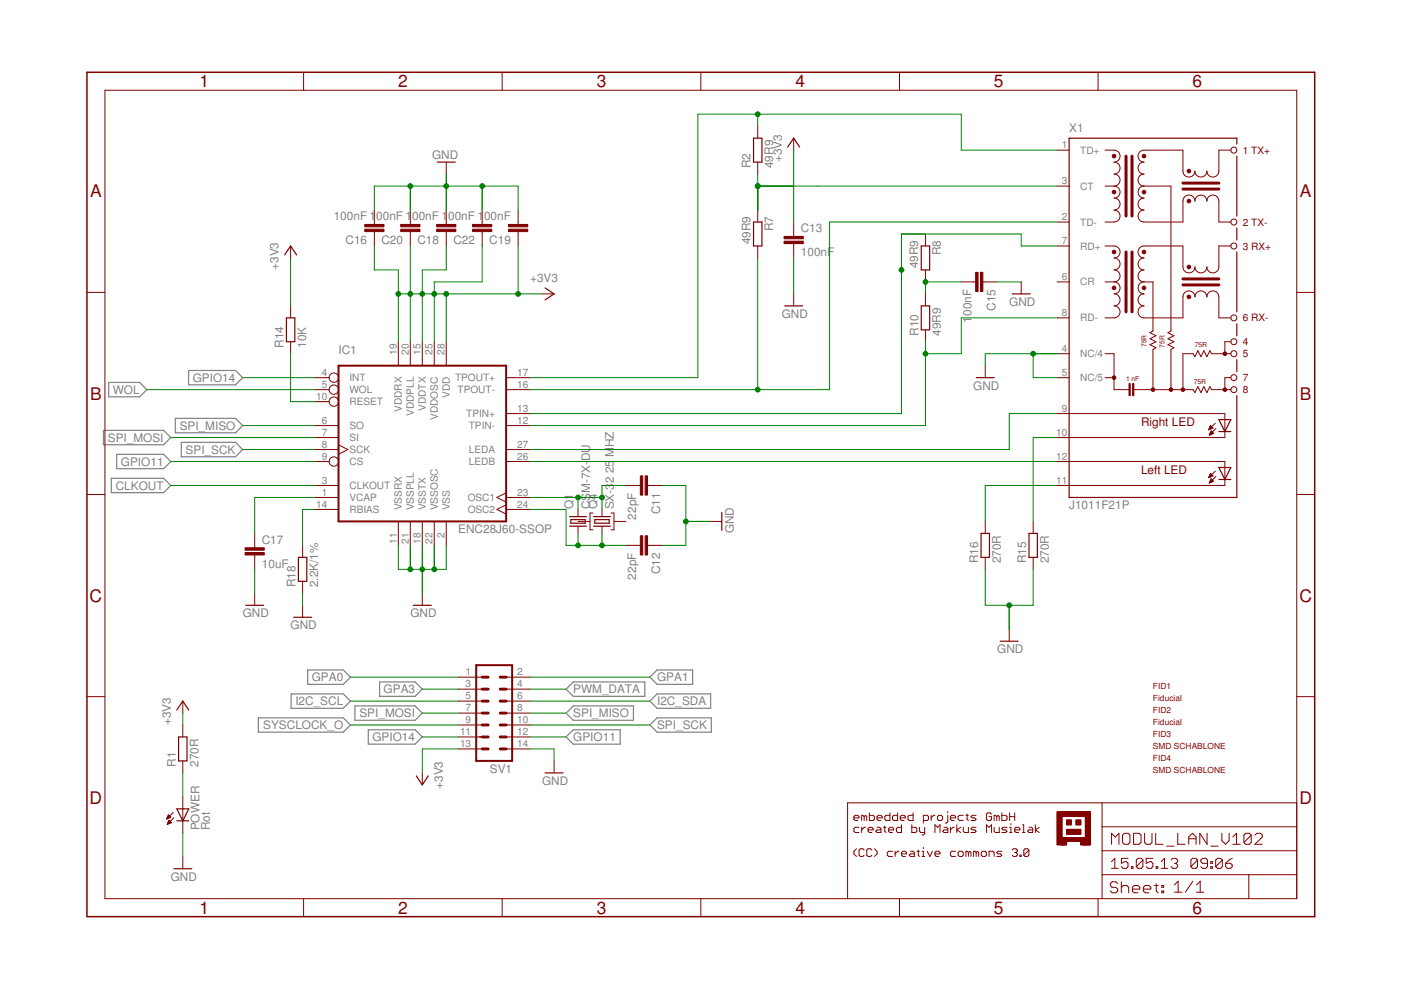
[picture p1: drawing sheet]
<svg xmlns="http://www.w3.org/2000/svg" width="297mm" height="210mm" viewBox="0 0 297 210" stroke-linecap="round" stroke-linejoin="round" font-family="sans-serif">
<g fill="none" stroke="#808080" stroke-width=".25">
<path d="M40 78.5h9.9l1.6 1.6-1.6 1.5h-9.9zM21.9 91.2h12.8l1.5 1.6-1.5 1.5h-12.8zM23.1 81.1h6.5l1.5 1.5-1.5 1.5h-6.5zM24.7 96.3h10l1.5 1.6-1.5 1.5h-10zM37.2 88.7h12.7l1.6 1.5-1.6 1.6h-12.7zM38.4 93.8h11.5l1.6 1.5-1.6 1.5h-11.5zM23.6 101.4h11.1l1.5 1.5-1.5 1.6h-11.1zM54.8 152.2h18l1.5 1.5-1.5 1.5h-18zM61.7 147.1h11.1l1.5 1.6-1.5 1.5h-11.1zM65.2 142h7.6l1.5 1.6-1.5 1.5h-7.6zM75.2 149.7h12.8l1.5 1.5-1.5 1.5h-12.8zM78.1 154.7h9.9l1.5 1.6-1.5 1.5h-9.9z"/>
<path d="M80.5 144.6h7.5l1.5 1.5-1.5 1.5h-7.5zM120 151.2l1.5-1.5h12.8v3h-12.8zM120 156.3l1.5-1.6h10v3.1h-10zM120 146.1l1.5-1.5h15.2v3h-15.2zM137.8 153.7l1.5-1.5h11.5v3h-11.5zM137.8 143.6l1.5-1.6h7.6v3.1h-7.6zM137.8 148.7l1.5-1.6h11.4v3.1h-11.4z"/>
</g>
<g fill="none" stroke="#800000" stroke-width=".21">
<path d="M22.2 19.1h252.7v171.4h-252.7zM64.4 15.3v3.8M106.5 15.3v3.8M148.6 15.3v3.8M190.7 15.3v3.8M232.8 15.3v3.8M94.6 34.4v2.5M160.7 26.8v2.5M160.7 34.4v2.5M168.3 29.3v2.5M224.1 39.5h2.6M224.1 31.8h2.6"/>
<path d="M234.3 31.8h1.9a1.27 1.27 0 0 1 1.3 1.3 1.27 1.27 0 0 1-1.3 1.3 1.27 1.27 0 0 1 1.3 1.2 1.27 1.27 0 0 1-1.3 1.3 1.27 1.27 0 0 1 1.3 1.3 1.27 1.27 0 0 1-1.3 1.3M234.3 39.5h1.9M236.2 39.5a1.27 1.27 0 0 1 1.3 1.2 1.27 1.27 0 0 1-1.3 1.3 1.27 1.27 0 0 1 1.3 1.3 1.27 1.27 0 0 1-1.3 1.2 1.27 1.27 0 0 1 1.3 1.3 1.27 1.27 0 0 1-1.3 1.3h-1.9M242.5 39.5a1.27 1.27 0 0 0-1.2 1.2 1.27 1.27 0 0 0 1.2 1.3 1.27 1.27 0 0 0-1.2 1.3 1.27 1.27 0 0 0 1.2 1.2 1.27 1.27 0 0 0-1.2 1.3 1.27 1.27 0 0 0 1.2 1.3h8.3v-4.5a1.27 1.27 0 0 1 1.3-1.2 1.27 1.27 0 0 1 1.2 1.2 1.27 1.27 0 0 1 1.3-1.2 1.27 1.27 0 0 1 1.3 1.2 1.27 1.27 0 0 1 1.3-1.2 1.27 1.27 0 0 1 1.2 1.2v4.5h2.6M242.5 39.5h5.8v30.7l-.7 .3 1.3 .7-1.3 .6 1.3 .7-1.3 .6 1.3 .6-.6 .4v8.5M261 31.8h-2.6v4.5a1.27 1.27 0 0 1-1.2 1.2 1.27 1.27 0 0 1-1.3-1.2 1.27 1.27 0 0 1-1.3 1.2 1.27 1.27 0 0 1-1.3-1.2 1.27 1.27 0 0 1-1.2 1.2 1.27 1.27 0 0 1-1.3-1.2v-4.5h-8.3a1.27 1.27 0 0 0-1.2 1.3 1.27 1.27 0 0 0 1.2 1.3 1.27 1.27 0 0 0-1.2 1.2 1.27 1.27 0 0 0 1.2 1.3 1.27 1.27 0 0 0-1.2 1.3 1.27 1.27 0 0 0 1.2 1.3M61.6 52.2v2.5M79.4 44.5v3.1M79.4 49.1v3.1M87 44.5v3.1M87 49.1v3.1M94.6 44.5v3.1"/>
<path d="M94.6 49.1v3.1M102.2 44.5v3.1M102.2 49.1v3.1M109.9 44.5v3.1M109.9 49.1v3.1M160.7 44.5v2.6M160.7 52.2v2.5M168.3 47.1v3M168.3 51.6v3.1M196.2 49.6v2.6M196.2 57.2v2.6M203.8 59.8h3.1"/>
<path d="M208.4 59.8h3M216.5 59.8v2.5M224.1 47.1h2.6M224.1 59.8h2.6M224.1 52.2h2.6M234.3 52.2h1.9a1.27 1.27 0 0 1 1.3 1.2 1.27 1.27 0 0 1-1.3 1.3 1.27 1.27 0 0 1 1.3 1.3 1.27 1.27 0 0 1-1.3 1.2 1.27 1.27 0 0 1 1.3 1.3 1.27 1.27 0 0 1-1.3 1.3M234.3 59.8h1.9M236.2 59.8a1.27 1.27 0 0 1 1.3 1.2 1.27 1.27 0 0 1-1.3 1.3 1.27 1.27 0 0 1 1.3 1.3 1.27 1.27 0 0 1-1.3 1.3 1.27 1.27 0 0 1 1.3 1.2 1.27 1.27 0 0 1-1.3 1.3h-1.9M242.5 59.8a1.27 1.27 0 0 0-1.2 1.2 1.27 1.27 0 0 0 1.2 1.3 1.27 1.27 0 0 0-1.2 1.3 1.27 1.27 0 0 0 1.2 1.3 1.27 1.27 0 0 0-1.2 1.2 1.27 1.27 0 0 0 1.2 1.3h8.3v-4.5a1.27 1.27 0 0 1 1.3-1.2 1.27 1.27 0 0 1 1.2 1.2 1.27 1.27 0 0 1 1.3-1.2 1.27 1.27 0 0 1 1.3 1.2 1.27 1.27 0 0 1 1.3-1.2 1.27 1.27 0 0 1 1.2 1.2v4.5h2.6M242.5 59.8h2v10.4l-.7 .3 1.3 .7-1.3 .6 1.3 .7-1.3 .6 1.3 .6-.6 .4v8.5M261 52.2h-2.6v4.4a1.27 1.27 0 0 1-1.2 1.3 1.27 1.27 0 0 1-1.3-1.3 1.27 1.27 0 0 1-1.3 1.3 1.27 1.27 0 0 1-1.3-1.3 1.27 1.27 0 0 1-1.2 1.3 1.27 1.27 0 0 1-1.3-1.3v-4.4h-8.3a1.27 1.27 0 0 0-1.2 1.2 1.27 1.27 0 0 0 1.2 1.3 1.27 1.27 0 0 0-1.2 1.3 1.27 1.27 0 0 0 1.2 1.2 1.27 1.27 0 0 0-1.2 1.3 1.27 1.27 0 0 0 1.2 1.3M18.4 62h3.8"/>
<path d="M61.6 64.9v2.5M61.6 72.5v2.5M84.5 72.5v5M87 72.5v5M89.5 72.5v5M92.1 72.5v5M94.6 72.5v5M114.9 62.3h2.6M168.3 62.3v2.6M196.2 62.3v2.6M196.2 69.9v2.6M208.9 77.5v2.6"/>
<path d="M224.1 67.4h2.6M224.1 75h2.6M234.3 75h1.9v7.6h3.2M261 72.5h-1.3v2.5M261 75h-4.1l-.4-.6-.6 1.2-.7-1.2-.6 1.2-.6-1.2-.7 1.2-.3-.6h-2.2v7.6M274.9 62h3.8M66.7 80.1h3.1M66.7 82.6h3.1M66.7 90.2h5.1M66.7 92.8h5.1M66.7 95.3h5.1M66.7 97.9h3.1"/>
<path d="M66.7 85.2h3.1M71.8 94.3l1.9 1-1.9 1M107.3 80.1h5.1M107.3 82.6h5.1M107.3 90.2h5.1M107.3 95.3h5.1M107.3 97.9h5.1M107.3 87.7h5.1M224.1 97.9h35.6v5h-35.6M224.1 80.1h2.6M224.1 87.7h35.6v5.1h-35.6M234.3 80.1h1.9"/>
<path d="M240.4 82.6h12.6l.3 .6 .7-1.2 .6 1.2 .6-1.2 .7 1.2 .6-1.2 .4 .6h4.1M256.3 91.1h.1M256.3 91h.3M256.4 90.9h.5M256.4 90.7h.8M256.4 92.2h.2M256.5 90.6h.5M256.5 92.1h.4M256.5 91.9h.6M256.5 90.5h.4M256.6 90.4h.2M256.6 91.8h.6"/>
<path d="M256.6 91.7h.5M256.6 90.3h.1M256.7 91.6h.3M256.7 91.5h.2M256.8 91.4l.5 .5-.9 .4zM257.2 90.7l-.6-.5-.3 .9M257.2 90.7l-.9 .4M257.7 89.7l-1.4 1.4M257.7 99.9l-1.4 1.4M257.8 90.9l-1.4 1.4M261 80.1h-1.3v2.5M18.4 104.8h3.8"/>
<path d="M54 113.1v3M54 117.7v3M64.2 115.6v2.6M66.7 105.5h5.1M66.7 102.9h5.1M66.7 108h5.1M84.5 110.6v5M87 110.6v5M89.5 110.6v5M92.1 110.6v5M94.6 110.6v5M107.3 105.5h5.1"/>
<path d="M107.3 108h5.1M107.3 104.5l-2 1 2 1M107.3 107l-2 1 2 1M122.6 110.6h2.5M122.6 108v1.5M122.6 111.6v1.5M125.7 108.8h-.6v3.5h.6M127.6 108v1.5M127.6 111.6v1.5M129.5 108.8h.7v3.5h-.7M130.2 110.6h2.5M132.7 102.9h3.1"/>
<path d="M132.7 115.6h3.1M137.3 102.9h3M137.3 115.6h3M150.5 110.6h2.5M208.9 110.6v2.5M208.9 118.2v2.5M219.1 110.6v2.5M219.1 118.2v2.5M256.3 101.2h.1M256.3 101.1h.3M256.4 101h.5M256.4 100.9h.7"/>
<path d="M256.4 102.3h.2M256.5 100.8h.5M256.5 102.2h.4M256.5 100.6h.4M256.5 102.1h.7M256.6 102h.6M256.6 100.5h.2M256.6 100.4l.6 .5-.9 .4zM256.6 101.8h.5M256.7 101.7h.3M256.8 101.6h.1M256.8 101.5l.5 .5-.9 .4z"/>
<path d="M257.8 101l-1.4 1.4M274.9 104.8h3.8M54 125.8v2.5M64.2 123.3v2.5M64.2 128.3v2.6M89.5 125.8v2.5M214 133.4v2.6M18.4 147.7h3.8M38.8 148.7v2.5M38.8 153.7v2.6M97.2 156.3h5M97.2 143.6h5"/>
<path d="M97.2 146.1h5M97.2 148.7h5M97.2 151.2h5M97.2 153.7h5M97.2 158.8h5M107.3 156.3h5.1M107.3 143.6h5.1M107.3 146.1h5.1M107.3 148.7h5.1M107.3 151.2h5.1M107.3 153.7h5.1M107.3 158.8h5.1"/>
<path d="M274.9 147.7h3.8M35.3 173.6h.1M35.4 173.5h.3M35.5 173.4h.5M35.5 173.2h.7M35.5 174.7h.2M35.5 174.6h.5M35.6 173.1h.5M35.6 173h.3M35.6 174.5h.7M35.6 174.3h.7M35.7 172.9h.1"/>
<path d="M35.7 172.8l.5 .5-.9 .4zM35.7 174.2h.4M35.8 174.1h.2M35.8 174h.1M35.8 173.9l.5 .5-.8 .4zM36.7 172.3l-1.4 1.4M36.9 173.4l-1.4 1.4M38.8 161.3v2.6M38.8 169v7.6M89.5 163.9v2.5M117.5 161.3v2.6M181 173.4h1.1v-.3l-.2-.2h-.6l-.3 .2v.6l.3 .3h.6"/>
<path d="M181.6 180l-.6 .5v.5l.6 .6M182.1 175.4h-.8l-.3 .3v.5l.3 .3h.8M182.7 175.4v1.1M183.2 173.1l-.3-.2h-.2v1.1M183.2 173.1l.3-.2 .3 .2v.9M183.2 173.1v.9M183.5 175.4h-.3l-.5 .6M184 176h1.1v-.3l-.3-.3h-.5l-.3 .3v.5l.3 .3h.5M184.3 172.3v1.7h.8l.3-.3v-.6l-.3-.2h-.8M185.4 180l.5 .5v.5l-.5 .6M185.9 175.4h.6l.3 .3v.8h-.9l-.2-.3 .2-.2h.9M185.9 173.4h1.1v-.3l-.2-.2h-.6l-.3 .2v.6l.3 .3h.6"/>
<path d="M187.3 175.4h.6M187.6 175.2v1l.3 .3M188.4 176h1.1v-.3l-.3-.3h-.5l-.3 .3v.5l.3 .3h.5M188.7 172.3v1.7h-.8l-.3-.3v-.6l.3-.2h.8M190.3 172.3v1.7h-.8l-.3-.3v-.6l.3-.2h.8M190.9 173.4h1v-.3l-.2-.2h-.6l-.2 .2v.6l.2 .3h.6M191.1 174.9v1.6h-.8l-.2-.3v-.5l.2-.3h.8M193.3 174.9v1.6h.8l.3-.3v-.5l-.3-.3h-.8M193.6 172.3v1.7h-.8l-.3-.3v-.6l.3-.2h.8M195 175.4v.8l.2 .3h.8M195.8 174h.8l.2-.3v-.6l-.2-.2h-.8v1.6M195.8 179.7v.3"/>
<path d="M196 175.4v1.4l-.2 .2h-.3M197.4 172.9v1.1M198.2 176.5v-1.6l.6 .5 .5-.5v1.6M198.2 172.9h-.2l-.6 .5M198.8 173.1l.3-.2h.5l.3 .2v.6l-.3 .3h-.5l-.3-.3zM200.1 175.4h.6l.3 .3v.8h-.9l-.2-.3 .2-.2h.9M201 172.1v.2M201 172.9v1.3l-.3 .3h-.3M201.5 173.4h1.1v-.3l-.3-.2h-.5l-.3 .2v.6l.3 .3h.5M201.5 175.4v1.1M202.3 175.4h-.2l-.6 .6M202.9 174.9v1.6"/>
<path d="M203.7 175.4l-.8 .6 .8 .5M204.2 172.9h-.8l-.3 .2v.6l.3 .3h.8M204.2 175.4v.8l.3 .3h.8v-1.1M204.8 172.9h.5M205 172.6v1.1l.3 .3M206.9 175.4h-.8l-.2 .3 .2 .3h.6l.2 .2-.2 .3h-.8M206.9 172.9h-.8l-.2 .2 .2 .3h.6l.2 .3-.2 .3h-.8M209.1 176.5v-1.6l.6 .5 .5-.5v1.6M210.2 172.6l-.2-.3h-.6l-.3 .3v1.1l.3 .3h.6l.2-.3v-.6h-.5M210.8 175.4v.8l.3 .3h.8v-1.1M211.3 173.1l-.2-.2h-.3v1.1M211.3 173.1l.3-.2 .3 .2v.9"/>
<path d="M211.3 173.1v.9M212.4 172.3v1.7h.8l.3-.3v-.6l-.3-.2h-.8M213.5 175.4h-.8l-.3 .3 .3 .3h.5l.3 .2-.3 .3h-.8M214.1 175.4h.2v1.1M214.1 176.5h.5M214.1 173.1h1M214.1 172.3v1.7M214.3 174.6v.3M215.1 176h1.1v-.3l-.2-.3h-.6l-.3 .3v.5l.3 .3h.6M215.1 172.3v1.7M216.8 176.5h.5M216.8 174.9h.2v1.6"/>
<path d="M218.1 175.4h.6l.2 .3v.8h-.8l-.2-.3 .2-.2h.8M219.5 174.9v1.6M220.3 175.4l-.8 .6 .8 .5M233.7 170.2v20.3M233.7 175.3h41.2M235.7 179v-2.3l.8 .8 .7-.8v2.3M238 177.1l.4-.4h.8l.4 .4v1.5l-.4 .4h-.8l-.4-.4zM240.3 176.7h1.2l.4 .4v1.5l-.4 .4h-1.2zM242.7 176.7v1.9l.4 .4h.8l.3-.4v-1.9M245 176.7v2.3h1.6M247.4 179.4h1.5M249.7 176.7v2.3h1.5"/>
<path d="M252 179v-1.5l.8-.8 .8 .8v1.5M252 177.8h1.6M255.9 176.7v2.3l-1.5-2.3v2.3M256.7 179.4h1.6M259.1 176.7v1.5l.7 .8 .8-.8v-1.5M261.4 179h1.6M261.4 177.5l.8-.8v2.3M265.3 177.1l-.4-.4h-.8l-.4 .4v1.5M265.3 177.1v1.5l-.4 .4h-.8l-.4-.4M265.3 177.1l-1.6 1.5M266.1 177.1l.4-.4h.7l.4 .4v.4l-1.5 1.5h1.5M274.9 170.2h-95.2v20.3"/>
<path d="M38.8 181.7v2.5M64.4 190.5v3.9M106.5 190.5v3.9M148.6 190.5v3.9M183.2 180.2l-.3-.2h-.5l-.3 .2v1.1l.3 .3h.5l.3-.3M184.8 180.2l-.2-.2h-.6l-.2 .2v1.1l.2 .3h.6l.2-.3M189.2 180.5h-.8l-.3 .3v.5l.3 .3h.8M189.8 180.5v1.1M190.6 180.5h-.3l-.5 .5M190.7 190.5v3.9M191.1 181h1.1v-.2l-.2-.3h-.6l-.3 .3v.5l.3 .3h.6M193 180.5h.6l.3 .3v.8h-.9l-.2-.3 .2-.3h.9"/>
<path d="M194.4 180.5h.5M194.7 180.2v1.1l.2 .3M195.5 181.6h.5M195.5 180.5h.3v1.1M196.6 180.5l.5 1.1 .6-1.1M198.2 181h1.1v-.2l-.2-.3h-.6l-.3 .3v.5l.3 .3h.6M202.6 180.5h-.8l-.3 .3v.5l.3 .3h.8M203.1 180.8l.3-.3h.6l.2 .3v.5l-.2 .3h-.6l-.3-.3zM205.3 180.8v.8M205.3 180.8l-.3-.3h-.2v1.1M205.3 180.8l.3-.3 .3 .3v.8M207 180.8l-.3-.3h-.3v1.1"/>
<path d="M207 180.8v.8M207 180.8l.2-.3 .3 .3v.8M208 180.8l.3-.3h.6l.2 .3v.5l-.2 .3h-.6l-.3-.3zM209.7 181.6v-1.1h.8l.3 .3v.8M212.4 180.5h-.8l-.3 .3 .3 .2h.5l.3 .3-.3 .3h-.8M214.6 180.2l.3-.2h.5l.3 .2v.3l-.3 .3M215.1 180.8h.3M215.4 180.8l.3 .2v.3l-.3 .3h-.5l-.3-.3M216.2 181.3h.3v.3h-.3zM218.1 180.2l-.2-.2h-.6l-.2 .2v1.1M218.1 180.2v1.1l-.2 .3h-.6l-.2-.3M218.1 180.2l-1 1.1"/>
<path d="M232.8 190.5v3.9M233.7 185.5h41.2M233.7 180.4h41.2M235.6 182.7l.8-.7v2.1M235.6 184.1h1.5M237 187.3l-.4-.3h-.8l-.4 .3v.4l.4 .4h.8l.4 .4v.4l-.4 .4h-.8l-.4-.4M237.7 187v2.3M237.7 188.1l.4-.4h.8l.4 .4v1.2M239.2 182h-1.4v1l.7-.3h.3l.4 .3v.7l-.4 .4h-.7l-.3-.4M239.9 183.7h.3v.4h-.3zM240.1 188.5h1.6v-.4l-.4-.4h-.8l-.4 .4v.8l.4 .4h.8M242.3 182.4v1.3l-.3 .4h-.7l-.4-.4"/>
<path d="M242.3 182.4l-.3-.4h-.7l-.4 .4v1.3M242.3 182.4l-1.4 1.3M242.4 188.5h1.6v-.4l-.4-.4h-.8l-.4 .4v.8l.4 .4h.8M244.4 182h-1.4v1l.7-.3h.4l.3 .3v.7l-.3 .4h-.7l-.4-.4M244.8 187.7h.8M245.1 183.7h.4v.4h-.4zM245.2 187.3v1.6l.4 .4M246.2 184.1h1.4M246.2 182.7l.7-.7v2.1M246.3 187.7h.4v.4h-.4zM246.3 188.9h.4v.4h-.4zM248.3 182.4l.3-.4h.7l.4 .4v.3l-.4 .3"/>
<path d="M249 183h.3M249 187.6l.8-.8v2.4M249 189.2h1.6M249.3 183l.4 .4v.3l-.4 .4h-.7l-.3-.4M252.9 186.8l-1.6 2.4M253.7 189.2h1.5M253.7 187.6l.8-.8v2.4M253.9 182.4v1.3l-.3 .4h-.8l-.3-.4M253.9 182.4l-.3-.4h-.8l-.3 .4v1.3M253.9 182.4l-1.4 1.3M256 183h-1l-.4-.3v-.3l.4-.4h.7l.3 .4v1.3l-.3 .4h-.7l-.4-.4M256.7 183.7h.3v.4h-.3z"/>
<path d="M256.7 182.7h.3v.3h-.3zM259.2 182.4v1.3l-.4 .4h-.7l-.4-.4M259.2 182.4l-.4-.4h-.7l-.4 .4v1.3M259.2 182.4l-1.5 1.3M259.9 183h1l.4 .4v.3l-.4 .4h-.7l-.3-.4zM261.3 182l-.7 .4-.7 .6M264.8 185.5v5"/>
<circle cx="261.6" cy="31.8" r=".64"/>
<circle cx="261.6" cy="47.1" r=".64"/>
<circle cx="261.6" cy="52.2" r=".64"/>
<circle cx="261.6" cy="67.4" r=".64"/>
<circle cx="261.6" cy="72.5" r=".64"/>
<circle cx="261.6" cy="75" r=".64"/>
<circle cx="70.8" cy="97.9" r=".99"/>
<circle cx="70.8" cy="85.2" r=".99"/>
<circle cx="70.8" cy="82.6" r=".99"/>
<circle cx="70.8" cy="80.1" r=".99"/>
<circle cx="261.6" cy="82.6" r=".64"/>
<circle cx="261.6" cy="80.1" r=".64"/>
</g>
<path d="M18.4 15.3h260.3v179.1h-260.3z" fill="none" stroke="#800000" stroke-width=".32"/>
<path d="M71.8 77.5h35.5v33.1h-35.5zM101 141h7.6v20.3h-7.6z" fill="none" stroke="#800000" stroke-width=".42"/>
<g fill="none" stroke="#800000" stroke-width=".25">
<path d="M92.7 34.4h3.8M159.8 29.3h1.7v5.1h-1.7zM167 31.2l1.3-1.9 1.2 1.9M262.2 30.6v-1.3h-35.5v76.2h35.5v-21.6M262.2 33.1v12.7M60.3 54.1l1.3-1.9 1.3 1.9M159.8 47.1h1.7v5.1h-1.7zM195.3 52.2h1.8v5h-1.8zM262.2 48.3v2.6M262.2 53.4v12.7M60.7 67.4h1.8v5.1h-1.8zM115.6 61l1.9 1.3-1.9 1.3"/>
<path d="M166.4 64.9h3.8M195.3 64.9h1.8v5h-1.8zM214.6 62.3h3.8M262.2 68.7v2.5M262.2 76.3v2.5M207 80.1h3.8M258.4 89h2.6l-1.3 2.5zM258.4 91.5h2.6M258.4 99.1h2.6l-1.3 2.6zM63.3 118.2h1.7v5.1h-1.7zM120.8 109.5h3.5M120.8 111.6h3.5"/>
<path d="M121 110.2h3.1v.7h-3.1zM125.9 109.5h3.5M125.9 111.6h3.5M126.1 110.2h3.1v.7h-3.1zM153 108.6v3.9M208 113.1h1.8v5.1h-1.8zM218.2 113.1h1.7v5.1h-1.7zM258.4 101.7h2.6M52.1 128.3h3.8M62.3 130.9h3.8M87.6 128.3h3.8M212.1 136h3.8"/>
<path d="M37.5 150.6l1.3-1.9 1.2 1.9M37.9 156.3h1.7v5h-1.7zM37.5 171.5h2.5l-1.2 2.5zM37.5 174h2.5M88.3 164.5l1.2 1.9 1.3-1.9M115.6 163.9h3.8M36.9 184.2h3.8"/>
</g>
<path d="M238.7 33.1v12.7M240 33.1v12.7M250.8 38.8h7.6M238.7 53.4v12.7M240 53.4v12.7M250.8 40.1h7.6M250.8 59.1h7.6M250.8 60.4h7.6" fill="none" stroke="#800000" stroke-width=".63"/>
<g fill="#800000" stroke="#800000" stroke-width=".21">
<circle cx="236.2" cy="33.1" r=".38"/>
<circle cx="236.2" cy="40.7" r=".38"/>
<circle cx="242.5" cy="33.1" r=".38"/>
<circle cx="242.5" cy="40.7" r=".38"/>
<circle cx="252.1" cy="42.6" r=".38"/>
<circle cx="252.1" cy="36.3" r=".38"/>
<circle cx="236.2" cy="53.4" r=".38"/>
<circle cx="236.2" cy="61" r=".38"/>
<circle cx="242.5" cy="53.4" r=".38"/>
<circle cx="242.5" cy="61" r=".38"/>
<circle cx="252.1" cy="62.9" r=".38"/>
<circle cx="252.1" cy="56.6" r=".38"/>
<circle cx="236.2" cy="80.1" r=".38"/>
<circle cx="244.5" cy="82.6" r=".38"/>
<circle cx="248.3" cy="82.6" r=".38"/>
<circle cx="250.8" cy="82.6" r=".38"/>
<circle cx="259.7" cy="82.6" r=".38"/>
<circle cx="259.7" cy="75" r=".38"/>
</g>
<g fill="#800000" stroke="#800000" stroke-width=".21">
<path d="M239.4 81.3h.2v2.6h-.2z"/>
<path d="M240.1 81.3h.3v2.6h-.3z"/>
<path d="M135.8 100.9h.5v4.1h-.5z"/>
<path d="M136.8 100.9h.5v4.1h-.5z"/>
<path d="M135.8 113.6h.5v4.1h-.5z"/>
<path d="M136.8 113.6h.5v4.1h-.5z"/>
<path d="M166.2 51.1h4.1v.5h-4.1z"/>
<path d="M166.2 50.1h4.1v.5h-4.1z"/>
<path d="M206.9 57.7h.5v4.1h-.5z"/>
<path d="M207.9 57.7h.5v4.1h-.5z"/>
<path d="M77.3 47.6h4.1v.5h-4.1z"/>
<path d="M77.3 48.6h4.1v.5h-4.1z"/>
<path d="M52 117.2h4v.5h-4z"/>
<path d="M52 116.1h4v.5h-4z"/>
<path d="M92.6 47.6h4v.5h-4z"/>
<path d="M92.6 48.6h4v.5h-4z"/>
<path d="M107.8 47.6h4.1v.5h-4.1z"/>
<path d="M107.8 48.6h4.1v.5h-4.1z"/>
<path d="M85 47.6h4v.5h-4z"/>
<path d="M85 48.6h4v.5h-4z"/>
<path d="M100.2 47.6h4.1v.5h-4.1z"/>
<path d="M100.2 48.6h4.1v.5h-4.1z"/>
<path d="M224.9 172.1h5.5v.8h-5.5z"/>
<path d="M230.4 172.1h.7v7h-.7z"/>
<path d="M224.8 178.3h.8v.8h-.8z"/>
<path d="M229.6 178.3h.8v.8h-.8z"/>
<path d="M226.1 175.9h3.1v1h-3.1z"/>
<path d="M226.1 173.9h1v1h-1z"/>
<path d="M224.1 172.1h1v7h-1z"/>
<path d="M225.1 172.1h5v1h-5z"/>
<path d="M230.1 172.1h1v7h-1z"/>
<path d="M225.1 177.6h5v.8h-5z"/>
<path d="M225.1 178.1h1v1h-1z"/>
<path d="M229.1 178.1h1v1h-1z"/>
<path d="M228.1 173.9h1.1v1h-1.1z"/>
</g>
<g fill="none" stroke="#800000" stroke-width=".61">
<path d="M102.2 153.7h1.3M102.2 151.2h1.3M102.2 148.7h1.3M102.2 146.1h1.3M102.2 143.6h1.3M102.2 156.3h1.3M102.2 158.8h1.3M106 153.7h1.3M106 151.2h1.3M106 148.7h1.3M106 146.1h1.3M106 143.6h1.3"/>
<path d="M106 156.3h1.3M106 158.8h1.3"/>
</g>
<g fill="none" stroke="#008000" stroke-width=".21">
<path d="M87 39.5v5M94.6 36.9v7.6M102.2 39.5v5M160.7 39.5h63.4M160.7 24.2v2.6M160.7 36.9v7.6M168.3 31.8v15.3M224.1 31.8h-20.3v-7.6h-55.8v55.9h-35.6M61.6 54.7v10.2M79.4 44.5v-5h30.5v5M79.4 52.2v5h5.1v15.3M87 52.2v20.3"/>
<path d="M94.6 52.2v5h-5.1v15.3M102.2 52.2v7.6h-10.1v12.7M109.9 52.2v10.1M160.7 54.7v27.9M168.3 54.7v7.6M203.8 59.8h-7.6v2.5M211.4 59.8h5.1M224.1 47.1h-48.2v35.5h-63.5M224.1 52.2h-7.6v-2.6h-25.4v38.1h-78.7M61.6 75v10.2h5.1M84.5 62.3h30.4M94.6 62.3v10.2"/>
<path d="M196.2 72.5v17.7h-83.8M219.1 75v5.1h5M224.1 67.4h-20.3v7.6h-7.6M224.1 75h-15.2v2.5M31.1 82.6h35.6M36.2 92.8h30.5M36.2 97.9h30.5M51.5 80.1h15.2M51.5 90.2h15.2M51.5 95.3h15.2M112.4 97.9h111.7M224.1 92.8h-5v17.8"/>
<path d="M224.1 87.7h-10.1v7.6h-101.6M36.2 102.9h30.5M66.7 105.5h-12.7v7.6M66.7 108h-2.5v7.6M84.5 115.6v5.1h10.1v-5.1M87 115.6v5.1M89.5 115.6v10.2M92.1 115.6v5.1M112.4 105.5h15.2M112.4 108h7.6v7.6h12.7M122.6 105.5v2.5M122.6 113.1v2.5"/>
<path d="M127.6 113.1v2.5M132.7 102.9h-5.1v5.1M140.3 102.9h5.1v12.7h-5.1M145.4 110.6h5.1M224.1 102.9h-15.2v7.7M54 120.7v5.1M64.2 125.8v2.5M208.9 120.7v7.6h10.2v-7.6M214 128.3v5.1M38.8 151.2v2.5M74.3 153.7h22.9M74.3 143.6h22.9"/>
<path d="M74.3 148.7h22.9M89.5 151.2h7.7M89.5 156.3h7.7M89.5 146.1h7.7M97.2 158.8h-7.7v5.1M112.4 158.8h5.1v2.5M112.4 153.7h25.4M112.4 151.2h7.6M112.4 156.3h7.6M112.4 146.1h7.6M112.4 143.6h25.4M112.4 148.7h25.4"/>
<path d="M38.8 163.9v5.1M38.8 176.6v5.1"/>
</g>
<g fill="#008000" stroke="#008000" stroke-width=".21">
<circle cx="127.6" cy="105.5" r=".51"/>
<circle cx="122.6" cy="105.5" r=".51"/>
<circle cx="127.6" cy="115.6" r=".51"/>
<circle cx="122.6" cy="115.6" r=".51"/>
<circle cx="145.4" cy="110.6" r=".51"/>
<circle cx="219.1" cy="75" r=".51"/>
<circle cx="87" cy="39.5" r=".51"/>
<circle cx="94.6" cy="39.5" r=".51"/>
<circle cx="102.2" cy="39.5" r=".51"/>
<circle cx="87" cy="120.7" r=".51"/>
<circle cx="89.5" cy="120.7" r=".51"/>
<circle cx="92.1" cy="120.7" r=".51"/>
<circle cx="214" cy="128.3" r=".51"/>
<circle cx="160.7" cy="24.2" r=".51"/>
<circle cx="160.7" cy="82.6" r=".51"/>
<circle cx="191.1" cy="57.2" r=".51"/>
<circle cx="196.2" cy="75" r=".51"/>
<circle cx="84.5" cy="62.3" r=".51"/>
<circle cx="87" cy="62.3" r=".51"/>
<circle cx="89.5" cy="62.3" r=".51"/>
<circle cx="92.1" cy="62.3" r=".51"/>
<circle cx="94.6" cy="62.3" r=".51"/>
<circle cx="109.9" cy="62.3" r=".51"/>
<circle cx="160.7" cy="39.5" r=".51"/>
<circle cx="196.2" cy="59.8" r=".51"/>
</g>
<g font-size="3.7" fill="#800000">
<text x="42.3" y="18.5">1</text>
<text x="84.4" y="18.5">2</text>
<text x="126.5" y="18.5">3</text>
<text x="168.6" y="18.5">4</text>
<text x="210.7" y="18.5">5</text>
<text x="252.9" y="18.5">6</text>
<text x="19.1" y="41.9">A</text>
<text x="275.6" y="41.9">A</text>
<text x="19.1" y="84.7">B</text>
<text x="275.6" y="84.7">B</text>
<text x="19" y="127.6">C</text>
<text x="275.5" y="127.6">C</text>
<text x="19" y="170.4">D</text>
<text x="275.5" y="170.4">D</text>
<text x="42.3" y="193.7">1</text>
<text x="84.4" y="193.7">2</text>
<text x="126.5" y="193.7">3</text>
<text x="168.6" y="193.7">4</text>
<text x="210.7" y="193.7">5</text>
<text x="252.9" y="193.7">6</text>
</g>
<g font-size="2.5" fill="#808080">
<text x="226.7" y="28">X1</text>
<text x="91.6" y="33.6">GND</text>
<text x="159.2" y="35.6" transform="rotate(-90 159.2 35.6)">R2</text>
<text x="164" y="35.6" transform="rotate(-90 164 35.6)">49R9</text>
<text x="165.7" y="34.4" transform="rotate(-90 165.7 34.4)">+3V3</text>
<text x="70.7" y="46.7">100nF 1</text>
<text x="79.8" y="46.7">00nF 1</text>
<text x="87.4" y="46.7">00nF 1</text>
<text x="95" y="46.7">00nF 1</text>
<text x="102.6" y="46.7">00nF</text>
<text x="73.3" y="51.8">C16</text>
<text x="80.9" y="51.8">C20</text>
<text x="88.5" y="51.8">C18</text>
<text x="96.1" y="51.8">C22</text>
<text x="103.7" y="51.8">C19</text>
<text x="159.1" y="51.8" transform="rotate(-90 159.1 51.8)">49R9</text>
<text x="163.9" y="49" transform="rotate(-90 163.9 49)">R7</text>
<text x="169.8" y="49.2">C13</text>
<text x="59.1" y="57.2" transform="rotate(-90 59.1 57.2)">+3V3</text>
<text x="112.4" y="59.8">+3V3</text>
<text x="169.8" y="54.3">100nF</text>
<text x="194.7" y="56.9" transform="rotate(-90 194.7 56.9)">49R9</text>
<text x="199.5" y="54.1" transform="rotate(-90 199.5 54.1)">R8</text>
<text x="211.1" y="65.9" transform="rotate(-90 211.1 65.9)">C15</text>
<text x="214" y="64.8">GND</text>
<text x="165.7" y="67.4">GND</text>
<text x="194.7" y="71.2" transform="rotate(-90 194.7 71.2)">R10</text>
<text x="199.5" y="71.2" transform="rotate(-90 199.5 71.2)">49R9</text>
<text x="206" y="68.4" transform="rotate(-90 206 68.4)">1</text>
<text x="206" y="67" transform="rotate(-90 206 67)">00nF</text>
<text x="60.1" y="73.7" transform="rotate(-90 60.1 73.7)">R14</text>
<text x="64.9" y="73.7" transform="rotate(-90 64.9 73.7)">10K</text>
<text x="71.8" y="75">IC1</text>
<text x="23.9" y="83.5">WOL</text>
<text x="40.9" y="81">GPIO14</text>
<text x="206.4" y="82.6">GND</text>
<text x="22.9" y="93.7">SPI_MOSI</text>
<text x="38.1" y="91.1">SPI_MISO</text>
<text x="130.2" y="94.8" transform="rotate(-90 130.2 94.8)">HZ</text>
<text x="25.6" y="98.7">GPIO11</text>
<text x="39.3" y="96.2">SPI_SCK</text>
<text x="125.1" y="97.7" transform="rotate(-90 125.1 97.7)">DU</text>
<text x="130.2" y="100.4" transform="rotate(-90 130.2 100.4)">25</text>
<text x="130.2" y="96.9" transform="rotate(-90 130.2 96.9)">M</text>
<text x="24.6" y="103.8">CLKOUT</text>
<text x="130.2" y="102.4" transform="rotate(-90 130.2 102.4)">2</text>
<text x="97.2" y="113.1">ENC28J60-SSOP</text>
<text x="121.5" y="108" transform="rotate(-90 121.5 108)">Q1</text>
<text x="125.1" y="108" transform="rotate(-90 125.1 108)">CSM-7X-</text>
<text x="126.6" y="108" transform="rotate(-90 126.6 108)">Q4</text>
<text x="130.2" y="108" transform="rotate(-90 130.2 108)">SX-3</text>
<text x="134.9" y="110.2" transform="rotate(-90 134.9 110.2)">22pF</text>
<text x="140" y="109.1" transform="rotate(-90 140 109.1)">C11</text>
<text x="155.6" y="113.1" transform="rotate(-90 155.6 113.1)">GND</text>
<text x="226.7" y="108">J1011F21P</text>
<text x="55.5" y="115.3">C17</text>
<text x="207.4" y="119.4" transform="rotate(-90 207.4 119.4)">R16</text>
<text x="212.2" y="119.4" transform="rotate(-90 212.2 119.4)">270R</text>
<text x="217.6" y="119.4" transform="rotate(-90 217.6 119.4)">R15</text>
<text x="222.4" y="119.4" transform="rotate(-90 222.4 119.4)">270R</text>
<text x="55.5" y="120.3">10uF</text>
<text x="62.6" y="124.5" transform="rotate(-90 62.6 124.5)">R18</text>
<text x="67.4" y="124.5" transform="rotate(-90 67.4 124.5)">2.2K/1%</text>
<text x="134.9" y="122.9" transform="rotate(-90 134.9 122.9)">22pF</text>
<text x="140" y="121.7" transform="rotate(-90 140 121.7)">C12</text>
<text x="51.5" y="130.9">GND</text>
<text x="87" y="130.9">GND</text>
<text x="61.6" y="133.4">GND</text>
<text x="211.4" y="138.5">GND</text>
<text x="62.6" y="149.5">I2C_SCL</text>
<text x="66.1" y="144.5">GPA0</text>
<text x="81.3" y="147">GPA3</text>
<text x="121.5" y="147">PWM_DATA</text>
<text x="139.3" y="144.5">GPA1</text>
<text x="139.3" y="149.5">I2C_SDA</text>
<text x="36.2" y="153.7" transform="rotate(-90 36.2 153.7)">+3V3</text>
<text x="55.8" y="154.6">SYSCLOCK_O</text>
<text x="76.2" y="152.1">SPI_MOSI</text>
<text x="121.5" y="152.1">SPI_MISO</text>
<text x="139.3" y="154.6">SPI_SCK</text>
<text x="79" y="157.2">GPIO14</text>
<text x="121.5" y="157.2">GPIO11</text>
<text x="37.3" y="162.6" transform="rotate(-90 37.3 162.6)">R1</text>
<text x="42.1" y="162.6" transform="rotate(-90 42.1 162.6)">270R</text>
<text x="93.9" y="167.3" transform="rotate(-90 93.9 167.3)">+3V3</text>
<text x="103.8" y="163.9">SV1</text>
<text x="114.9" y="166.4">GND</text>
<text x="42.3" y="176.1" transform="rotate(-90 42.3 176.1)">POWER</text>
<text x="44.5" y="176.1" transform="rotate(-90 44.5 176.1)">Rot</text>
<text x="36.2" y="186.7">GND</text>
</g>
<g font-size="2.5" fill="#800000">
<text x="241.9" y="90.2">Right LED</text>
<text x="241.9" y="100.4">Left LED</text>
</g>
<g font-size="2.1" fill="#808080">
<text x="225.1" y="31.5">1</text>
<text x="229" y="32.6">TD+</text>
<text x="225.1" y="39.1">3</text>
<text x="229" y="40.2">CT</text>
<text x="225.1" y="46.7">2</text>
<text x="229" y="47.8">TD-</text>
<text x="225.1" y="51.8">7</text>
<text x="229" y="52.9">RD+</text>
<text x="225.1" y="59.4">6</text>
<text x="229" y="60.5">CR</text>
<text x="225.1" y="67">8</text>
<text x="229" y="68.1">RD-</text>
<text x="84.1" y="75.2" transform="rotate(-90 84.1 75.2)">19</text>
<text x="86.6" y="75.2" transform="rotate(-90 86.6 75.2)">20</text>
<text x="89.2" y="75.2" transform="rotate(-90 89.2 75.2)">15</text>
<text x="91.7" y="75.2" transform="rotate(-90 91.7 75.2)">25</text>
<text x="94.3" y="75.2" transform="rotate(-90 94.3 75.2)">28</text>
<text x="225.1" y="74.6">4</text>
<text x="229" y="75.8">NC/4</text>
<text x="68.2" y="79.7">4</text>
<text x="68.2" y="82.3">5</text>
<text x="74.1" y="80.8">INT</text>
<text x="74.1" y="83.4">WOL</text>
<text x="96.5" y="80.8">TPOUT+</text>
<text x="97" y="83.4">TPOUT-</text>
<text x="109.7" y="82.3">16</text>
<text x="109.7" y="79.7">17</text>
<text x="225.1" y="79.7">5</text>
<text x="229" y="80.8">NC/5</text>
<text x="67.1" y="84.8">10</text>
<text x="68.2" y="89.9">6</text>
<text x="74.1" y="85.9">RESET</text>
<text x="85.2" y="87.4" transform="rotate(-90 85.2 87.4)">VDDRX</text>
<text x="87.8" y="88.2" transform="rotate(-90 87.8 88.2)">VDDPLL</text>
<text x="90.3" y="87.1" transform="rotate(-90 90.3 87.1)">VDDTX</text>
<text x="92.8" y="89" transform="rotate(-90 92.8 89)">VDDOSC</text>
<text x="95.4" y="84.4" transform="rotate(-90 95.4 84.4)">VDD</text>
<text x="98.9" y="88.5">TPIN+</text>
<text x="109.7" y="89.9">12</text>
<text x="109.7" y="87.3">13</text>
<text x="225.1" y="87.3">9</text>
<text x="68.2" y="92.4">7</text>
<text x="68.2" y="95">8</text>
<text x="74.1" y="91">SO</text>
<text x="74.1" y="93.5">SI</text>
<text x="99.4" y="91">TPIN-</text>
<text x="109.7" y="95">27</text>
<text x="224" y="92.4">10</text>
<text x="68.2" y="97.5">9</text>
<text x="74.1" y="96.1">SCK</text>
<text x="74.1" y="98.6">CS</text>
<text x="99.4" y="98.6">LEDB</text>
<text x="99.4" y="96.1">LEDA</text>
<text x="109.7" y="97.5">26</text>
<text x="224" y="97.5">12</text>
<text x="67.1" y="107.7">14</text>
<text x="68.2" y="105.1">1</text>
<text x="68.2" y="102.6">3</text>
<text x="74.1" y="106.2">VCAP</text>
<text x="74.1" y="103.7">CLKOUT</text>
<text x="99.2" y="106.2">OSC1</text>
<text x="109.7" y="105.1">23</text>
<text x="109.7" y="107.7">24</text>
<text x="224" y="102.6">11</text>
<text x="74.1" y="108.8">RBIAS</text>
<text x="85.2" y="108.2" transform="rotate(-90 85.2 108.2)">VSSRX</text>
<text x="87.8" y="108.2" transform="rotate(-90 87.8 108.2)">VSSPLL</text>
<text x="90.3" y="108.2" transform="rotate(-90 90.3 108.2)">VSSTX</text>
<text x="92.8" y="108.2" transform="rotate(-90 92.8 108.2)">VSSOSC</text>
<text x="95.4" y="108.2" transform="rotate(-90 95.4 108.2)">VSS</text>
<text x="99.2" y="108.8">OSC2</text>
<text x="84.1" y="115.3" transform="rotate(-90 84.1 115.3)">11</text>
<text x="86.6" y="115.3" transform="rotate(-90 86.6 115.3)">21</text>
<text x="89.2" y="115.3" transform="rotate(-90 89.2 115.3)">18</text>
<text x="91.7" y="115.3" transform="rotate(-90 91.7 115.3)">22</text>
<text x="94.3" y="114.1" transform="rotate(-90 94.3 114.1)">2</text>
<text x="98.7" y="143.2">1</text>
<text x="109.7" y="143.2">2</text>
<text x="98.7" y="145.7">3</text>
<text x="98.7" y="148.3">5</text>
<text x="109.7" y="145.7">4</text>
<text x="109.7" y="148.3">6</text>
<text x="97.5" y="155.9">11</text>
<text x="98.7" y="150.8">7</text>
<text x="98.7" y="153.4">9</text>
<text x="109.7" y="155.9">12</text>
<text x="109.7" y="150.8">8</text>
<text x="109.7" y="153.4">10</text>
<text x="97.5" y="158.4">13</text>
<text x="109.7" y="158.4">14</text>
</g>
<g font-size="2.1" fill="#800000">
<text x="263.5" y="32.6">1 TX+</text>
<text x="263.5" y="47.8">2 TX-</text>
<text x="263.5" y="52.9">3 RX+</text>
<text x="263.5" y="68.1">6 RX-</text>
<text x="263.5" y="73.2">4</text>
<text x="263.5" y="75.8">5</text>
<text x="263.5" y="80.8">7</text>
<text x="263.5" y="83.4">8</text>
</g>
<g font-size="1.8" fill="#800000">
<text x="244.5" y="148.6">Fiducial</text>
<text x="244.5" y="146.1">FID1</text>
<text x="244.5" y="153.7">Fiducial</text>
<text x="244.5" y="151.2">FID2</text>
<text x="244.5" y="158.8">SMD SCHABLONE</text>
<text x="244.5" y="156.3">FID3</text>
<text x="244.5" y="161.3">FID4</text>
<text x="244.5" y="163.9">SMD SCHABLONE</text>
</g>
<g font-size="1.4" fill="#800000">
<text x="243.1" y="73.6" transform="rotate(-90 243.1 73.6)">75R</text>
<text x="246.9" y="73.7" transform="rotate(-90 246.9 73.7)">75R</text>
<text x="253.3" y="73.6">75R</text>
<text x="238.7" y="80.7">1 nF</text>
<text x="253.1" y="81.4">75R</text>
</g>
</svg>
